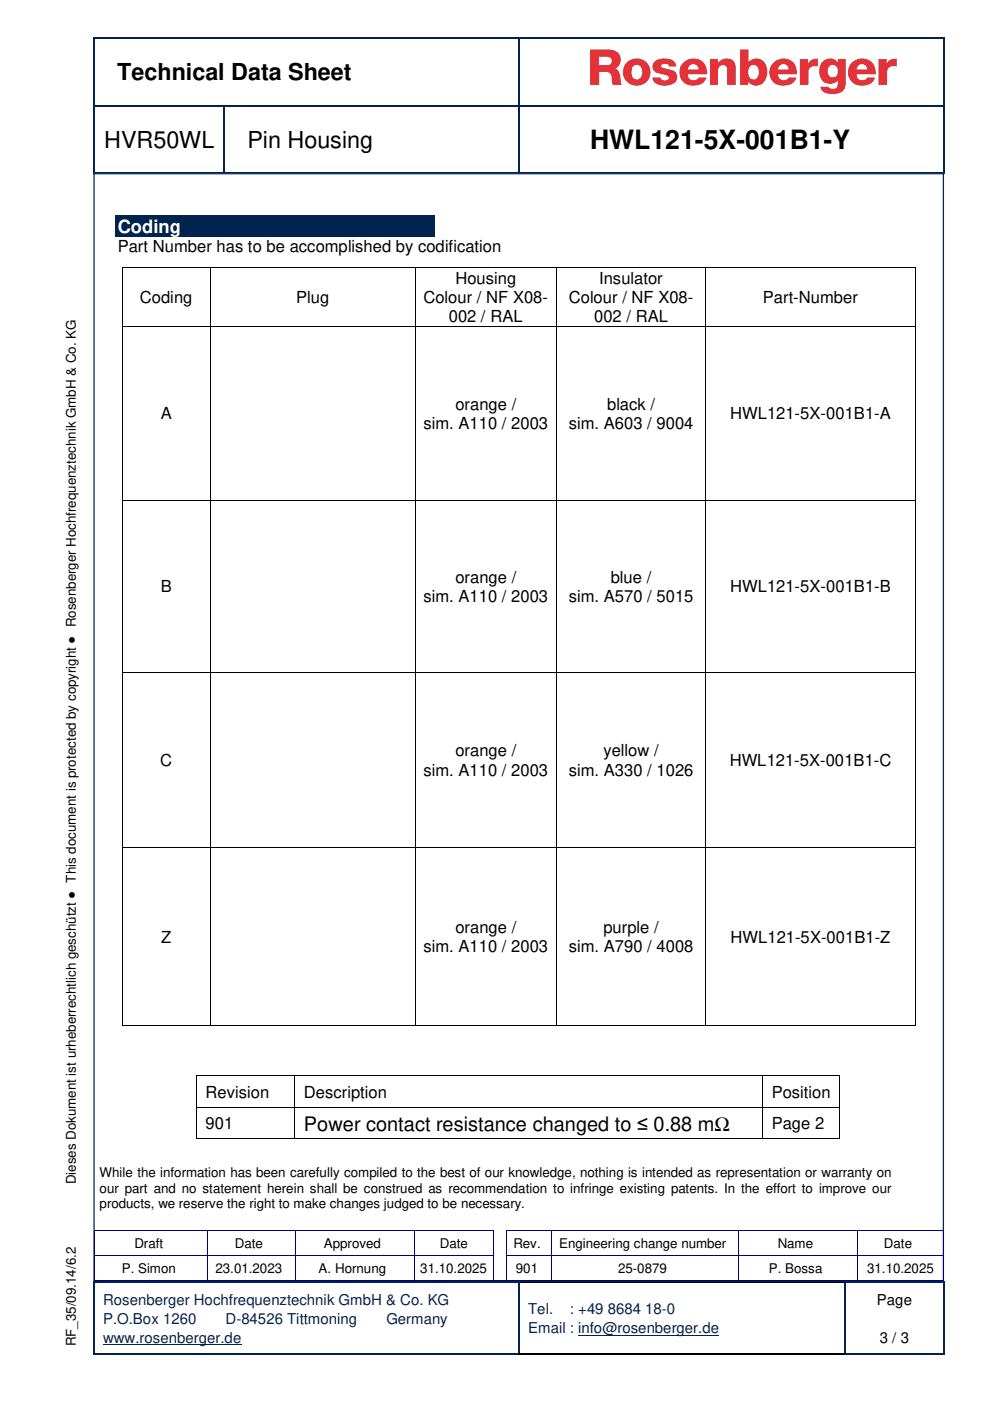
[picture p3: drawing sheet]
<svg xmlns="http://www.w3.org/2000/svg" width="210mm" height="297mm" viewBox="0 0 210 297" stroke-linecap="round" stroke-linejoin="round" font-family="sans-serif">
<g fill="#e53138">
<path d="M175.9 14a1.18 1.18 0 0 1 1.4 0 1.18 1.18 0 0 1 .3 1.4 1.12 1.12 0 0 1-1.3 1 1.12 1.12 0 0 1-.9-1.5z"/>
<path d="M150.5 12.5h1.7v.8a2.05 2.05 0 0 1 2.5-.8 2.05 2.05 0 0 1 1.3 2.3v3.2h-1.8v-3a1 1 0 0 0-1-1.2 1 1 0 0 0-1 1.2v3h-1.7z"/>
<path d="M169.6 12.5h1.7v1a1.89 1.89 0 0 1 2.1-1.1v1.7a1.39 1.39 0 0 0-1.5 .1 1.39 1.39 0 0 0-.5 1.4v2.4h-1.8z"/>
<path d="M186.3 12.5h1.7v1a1.92 1.92 0 0 1 2.1-1.1v1.7a1.4 1.4 0 0 0-1.5 .1 1.4 1.4 0 0 0-.5 1.4v2.4h-1.8z"/>
<path d="M138.7 13.2a3.4 3.4 0 0 1 4.4 .1l.3 .8h-1.6a.93 .93 0 0 0-1.3-.5l-.3 .4a2.53 2.53 0 0 0 1.9 .8 1.67 1.67 0 0 1 1.5 1.8 1.67 1.67 0 0 1-1.8 1.5 2.88 2.88 0 0 1-3.4-1.3l-.1-.4h1.7a.97 .97 0 0 0 .9 .7 .97 .97 0 0 0 .9-.7 1.62 1.62 0 0 0-1.4-.7 1.89 1.89 0 0 1-2.1-1.6z"/>
<path d="M174.3 13.2a3.2 3.2 0 0 0 .6 4.3 2.17 2.17 0 0 0 2.7-.5v.5a1.11 1.11 0 0 1-.6 1.3 1.11 1.11 0 0 1-1.4-.4h-1.7a2.22 2.22 0 0 0 2.7 1.5 2.35 2.35 0 0 0 2.7-2.8v-4.6h-1.7v.8a2.13 2.13 0 0 0-3.3-.1zM175.9 14a1.18 1.18 0 0 1 1.4 0 1.18 1.18 0 0 1 .3 1.4 1.12 1.12 0 0 1-1.3 1 1.12 1.12 0 0 1-.9-1.5z"/>
<path d="M125.1 10.5v7.5h1.9v-2.8h.9a1.39 1.39 0 0 1 1.8 1.7v.3a.67 .67 0 0 0 .4 .8h1.7l-.2-1.2a2.46 2.46 0 0 0-1.2-2.3 2.1 2.1 0 0 0 1.2-2.3 2.1 2.1 0 0 0-2.1-1.7zM127 12h1.4a.91 .91 0 0 1 1.2 .7 .91 .91 0 0 1-.9 1.1h-1.7z"/>
<path d="M156.9 10.5v7.5h1.8v-.6a2.29 2.29 0 0 0 2.6 .6 2.29 2.29 0 0 0 1.4-2.4 2.48 2.48 0 0 0-.8-2.5 2.48 2.48 0 0 0-2.6-.4l-.6 .5v-2.7zM159.1 14a1.13 1.13 0 0 1 1.4 0 1.13 1.13 0 0 1 .4 1.2 1.22 1.22 0 0 1-.4 1.3 1.22 1.22 0 0 1-1.2 .2 1.92 1.92 0 0 1-.2-2.7z"/>
<path d="M144.9 13.3a2.92 2.92 0 0 0-.4 3.7 2.92 2.92 0 0 0 3.7 1 2.22 2.22 0 0 0 1.6-1.6h-1.7a1.23 1.23 0 0 1-1.4 .6 1.23 1.23 0 0 1-.9-1.3h4a2.88 2.88 0 0 0-1.5-3.1 2.88 2.88 0 0 0-3.4 .7zM146.1 14a1.12 1.12 0 0 1 1.3-.3 1.12 1.12 0 0 1 .7 1h-2.3z"/>
<path d="M164 13.3a2.86 2.86 0 0 0-.5 3.5 2.86 2.86 0 0 0 3.4 1.3 2.26 2.26 0 0 0 2-1.7h-.3a1.69 1.69 0 0 0-1.8 .5 1.24 1.24 0 0 1-1.9-1.2h4a2.83 2.83 0 0 0-1.5-3 2.83 2.83 0 0 0-3.4 .6zM165.2 14a1.12 1.12 0 0 1 1.3-.3 1.12 1.12 0 0 1 .7 1h-2.3z"/>
<path d="M180.7 13.3a2.9 2.9 0 0 0-.5 3.6 2.9 2.9 0 0 0 3.5 1.1l1.1-.4 .7-1.2h-1.6a1.23 1.23 0 0 1-1.4 .6 1.23 1.23 0 0 1-.9-1.3h4a2.88 2.88 0 0 0-1.5-3.1 2.88 2.88 0 0 0-3.4 .7zM181.9 14a1.13 1.13 0 0 1 1.2-.3 1.13 1.13 0 0 1 .8 1h-2.3z"/>
<path d="M132.1 15.3a2.92 2.92 0 0 0 5.8 0 2.92 2.92 0 0 0-5.8 0zM134.3 14a1.21 1.21 0 0 1 1.4 0 1.21 1.21 0 0 1 .5 1.3 1.19 1.19 0 0 1-.6 1.4 1.19 1.19 0 0 1-1.5-.3 2.56 2.56 0 0 1 .2-2.4z"/>
</g>
<path d="M19.8 8h.2v.3h-.2z" fill="#002350"/>
<path d="M20 8.1h89.9" fill="none" stroke="#002350" stroke-width=".25"/>
<path d="M109.9 8h.2v.3h-.2z" fill="#002350"/>
<path d="M110.1 8.1h89.8" fill="none" stroke="#002350" stroke-width=".25"/>
<path d="M199.9 8h.3v.3h-.3z" fill="#002350"/>
<path d="M19.9 8.3v14M110 8.3v14M200.1 8.3v14" fill="none" stroke="#002350" stroke-width=".25"/>
<path d="M19.8 22.3h.2v.2h-.2z" fill="#002350"/>
<path d="M20 22.4h27.4" fill="none" stroke="#002350" stroke-width=".25"/>
<path d="M47.4 22.3h.2v.2h-.2z" fill="#002350"/>
<path d="M47.6 22.4h62.3" fill="none" stroke="#002350" stroke-width=".25"/>
<path d="M109.9 22.3h.2v.2h-.2z" fill="#002350"/>
<path d="M110.1 22.4h89.8" fill="none" stroke="#002350" stroke-width=".25"/>
<path d="M199.9 22.3h.3v.2h-.3z" fill="#002350"/>
<path d="M19.9 22.5v14.1" fill="none" stroke="#002350" stroke-width=".25"/>
<path d="M19.8 36.6h.2v.2h-.2z" fill="#002350"/>
<path d="M20 36.7h27.4M47.5 22.5v14.1" fill="none" stroke="#002350" stroke-width=".25"/>
<path d="M47.4 36.6h.2v.2h-.2z" fill="#002350"/>
<path d="M47.6 36.7h62.3M110 22.5v14.1" fill="none" stroke="#002350" stroke-width=".25"/>
<path d="M109.9 36.6h.2v.2h-.2z" fill="#002350"/>
<path d="M110.1 36.7h89.8M200.1 22.5v14.1" fill="none" stroke="#002350" stroke-width=".25"/>
<path d="M199.9 36.6h.3v.2h-.3z" fill="#002350"/>
<path d="M21.8 285.1h29.3M122.6 283.1h29.8" fill="none" stroke="#002350" stroke-width=".21"/>
<path d="M19.8 271.6h.2v.3h-.2z" fill="#002350"/>
<path d="M20 271.7h89.9" fill="none" stroke="#002350" stroke-width=".25"/>
<path d="M109.9 271.6h.3v.3h-.3z" fill="#000"/>
<path d="M110.2 271.7h68.9" fill="none" stroke="#000" stroke-width=".25"/>
<path d="M179.1 271.6h.2v.3h-.2z" fill="#002350"/>
<path d="M179.1 271.6h.2v.3h-.2z" fill="#000"/>
<path d="M179.3 271.7h20.6" fill="none" stroke="#002350" stroke-width=".25"/>
<path d="M199.9 271.6h.3v.3h-.3z" fill="#002350"/>
<path d="M19.9 271.9v15" fill="none" stroke="#002350" stroke-width=".25"/>
<path d="M19.8 286.9h.2v.2h-.2z" fill="#002350"/>
<path d="M110.1 271.9v15M179.2 271.9v15M20 287h89.9" fill="none" stroke="#002350" stroke-width=".25"/>
<path d="M109.9 286.9h.3v.2h-.3z" fill="#000"/>
<path d="M110.2 287h68.9" fill="none" stroke="#000" stroke-width=".25"/>
<path d="M179.1 286.9h.2v.2h-.2z" fill="#002350"/>
<path d="M179.1 286.9h.2v.2h-.2z" fill="#000"/>
<path d="M200.1 271.9v15M179.3 287h20.6" fill="none" stroke="#002350" stroke-width=".25"/>
<path d="M199.9 286.9h.3v.2h-.3z" fill="#002350"/>
<g fill="#fff">
<path d="M13.3 262.2h3.7v25.5h-3.7z" fill-rule="evenodd"/>
<path d="M13.3 67.5h4.6v183.7h-4.6z" fill-rule="evenodd"/>
<path d="M19.9 36.8h180.1v234.9h-180.1z" fill-rule="evenodd"/>
</g>
<path d="M19.9 36.8h180.1v234.9h-180.1z" fill="none" stroke="#002350" stroke-width=".26"/>
<path d="M24.5 45.7h67.7v4.5h-67.7z" fill="#002350"/>
<g fill="#000">
<path d="M25.8 56.7h.2v.2h-.2zM44.6 56.7h.1v.2h-.1zM87.9 56.7h.2v.2h-.2zM117.9 56.7h.2v.2h-.2zM149.6 56.7h.1v.2h-.1zM194 56.7h.2v.2h-.2zM25.8 69h.2v.2h-.2zM44.6 69h.1v.2h-.1zM87.9 69h.2v.2h-.2zM117.9 69h.2v.2h-.2zM149.6 69h.1v.2h-.1zM194 69h.2v.2h-.2z"/>
<path d="M25.8 106h.2v.2h-.2zM44.6 106h.1v.2h-.1zM87.9 106h.2v.2h-.2zM117.9 106h.2v.2h-.2zM149.6 106h.1v.2h-.1zM194 106h.2v.2h-.2zM25.8 142.4h.2v.2h-.2zM44.6 142.4h.1v.2h-.1zM87.9 142.4h.2v.2h-.2zM117.9 142.4h.2v.2h-.2zM149.6 142.4h.1v.2h-.1zM194 142.4h.2v.2h-.2z"/>
<path d="M25.8 179.7h.2v.1h-.2zM44.6 179.7h.1v.1h-.1zM87.9 179.7h.2v.1h-.2zM117.9 179.7h.2v.1h-.2zM149.6 179.7h.1v.1h-.1zM194 179.7h.2v.1h-.2zM25.8 217.4h.2v.2h-.2zM44.6 217.4h.1v.2h-.1zM87.9 217.4h.2v.2h-.2zM117.9 217.4h.2v.2h-.2zM149.6 217.4h.1v.2h-.1zM194 217.4h.2v.2h-.2z"/>
</g>
<g fill="none" stroke="#000" stroke-width=".21">
<path d="M25.9 56.9v12.1M26 56.8h18.6M44.7 56.9v12.1M44.7 56.8h43.2M88 56.9v12.1M88.1 56.8h29.8M118 56.9v12.1M118.1 56.8h31.5M149.6 56.9v12.1M149.7 56.8h44.3M194.1 56.9v12.1M25.9 69.2v36.8"/>
<path d="M26 69.1h18.6M44.7 69.2v36.8M44.7 69.1h43.2M88 69.2v36.8M88.1 69.1h29.8M118 69.2v36.8M118.1 69.1h31.5M149.6 69.2v36.8M149.7 69.1h44.3M194.1 69.2v36.8M25.9 106.2v36.2M26 106.1h18.6"/>
<path d="M44.7 106.2v36.2M44.7 106.1h43.2M88 106.2v36.2M88.1 106.1h29.8M118 106.2v36.2M118.1 106.1h31.5M149.6 106.2v36.2M149.7 106.1h44.3M194.1 106.2v36.2M25.9 142.6v37.1M26 142.5h18.6M44.7 142.6v37.1"/>
<path d="M44.7 142.5h43.2M88 142.6v37.1M88.1 142.5h29.8M118 142.6v37.1M118.1 142.5h31.5M149.6 142.6v37.1M149.7 142.5h44.3M194.1 142.6v37.1M25.9 179.8v37.6M26 179.7h18.6M44.7 179.8v37.6M44.7 179.7h43.2"/>
<path d="M88 179.8v37.6M88.1 179.7h29.8M118 179.8v37.6M118.1 179.7h31.5M149.6 179.8v37.6M149.7 179.7h44.3M194.1 179.8v37.6M26 217.5h18.6M44.7 217.5h43.2M88.1 217.5h29.8M118.1 217.5h31.5M149.7 217.5h44.3"/>
</g>
<path d="M20 260.9h.2v.1h-.2z" fill="#00007f"/>
<path d="M20.2 260.9h23.7" fill="none" stroke="#00007f" stroke-width=".21"/>
<path d="M43.9 260.9h.2v.1h-.2z" fill="#00007f"/>
<path d="M44.1 260.9h18.4" fill="none" stroke="#00007f" stroke-width=".21"/>
<path d="M62.5 260.9h.2v.1h-.2z" fill="#00007f"/>
<path d="M62.7 260.9h25.1" fill="none" stroke="#00007f" stroke-width=".21"/>
<path d="M87.8 260.9h.2v.1h-.2z" fill="#00007f"/>
<path d="M88 260.9h16.5" fill="none" stroke="#00007f" stroke-width=".21"/>
<g fill="#00007f">
<path d="M104.5 260.9h.2v.1h-.2z"/>
<path d="M107.4 260.9h.2v.1h-.2z"/>
</g>
<path d="M107.6 260.9h9.3" fill="none" stroke="#00007f" stroke-width=".21"/>
<path d="M116.9 260.9h.2v.1h-.2z" fill="#00007f"/>
<path d="M117.1 260.9h39.3" fill="none" stroke="#00007f" stroke-width=".21"/>
<path d="M156.4 260.9h.2v.1h-.2z" fill="#00007f"/>
<path d="M156.6 260.9h25.2" fill="none" stroke="#00007f" stroke-width=".21"/>
<path d="M181.8 260.9h.2v.1h-.2z" fill="#00007f"/>
<path d="M182 260.9h17.9" fill="none" stroke="#00007f" stroke-width=".21"/>
<path d="M199.9 260.9h.1v.1h-.1z" fill="#00007f"/>
<path d="M20.1 261v5.2M44 261v5.2M62.6 261v5.2M87.9 261v5.2M104.6 261v5.2M107.5 261v5.2M117 261v5.2M156.5 261v5.2M181.9 261v5.2M199.9 261v5.2" fill="none" stroke="#00007f" stroke-width=".21"/>
<path d="M20 266.2h.2v.2h-.2z" fill="#00007f"/>
<path d="M20.2 266.3h23.7" fill="none" stroke="#00007f" stroke-width=".21"/>
<path d="M43.9 266.2h.2v.2h-.2z" fill="#00007f"/>
<path d="M44.1 266.3h18.4" fill="none" stroke="#00007f" stroke-width=".21"/>
<path d="M62.5 266.2h.2v.2h-.2z" fill="#00007f"/>
<path d="M62.7 266.3h25.1" fill="none" stroke="#00007f" stroke-width=".21"/>
<path d="M87.8 266.2h.2v.2h-.2z" fill="#00007f"/>
<path d="M88 266.3h16.5" fill="none" stroke="#00007f" stroke-width=".21"/>
<g fill="#00007f">
<path d="M104.5 266.2h.2v.2h-.2z"/>
<path d="M107.4 266.2h.2v.2h-.2z"/>
</g>
<path d="M107.6 266.3h9.3" fill="none" stroke="#00007f" stroke-width=".21"/>
<path d="M116.9 266.2h.2v.2h-.2z" fill="#00007f"/>
<path d="M117.1 266.3h39.3" fill="none" stroke="#00007f" stroke-width=".21"/>
<path d="M156.4 266.2h.2v.2h-.2z" fill="#00007f"/>
<path d="M156.6 266.3h25.2" fill="none" stroke="#00007f" stroke-width=".21"/>
<path d="M181.8 266.2h.2v.2h-.2z" fill="#00007f"/>
<path d="M182 266.3h17.9" fill="none" stroke="#00007f" stroke-width=".21"/>
<path d="M199.9 266.2h.1v.2h-.1z" fill="#00007f"/>
<path d="M20.1 266.4v5.1" fill="none" stroke="#00007f" stroke-width=".21"/>
<path d="M20 271.5h.2v.2h-.2z" fill="#00007f"/>
<path d="M20.2 271.6h23.7M44 266.4v5.1" fill="none" stroke="#00007f" stroke-width=".21"/>
<path d="M43.9 271.5h.2v.2h-.2z" fill="#00007f"/>
<path d="M44.1 271.6h18.4M62.6 266.4v5.1" fill="none" stroke="#00007f" stroke-width=".21"/>
<path d="M62.5 271.5h.2v.2h-.2z" fill="#00007f"/>
<path d="M62.7 271.6h25.1M87.9 266.4v5.1" fill="none" stroke="#00007f" stroke-width=".21"/>
<path d="M87.8 271.5h.2v.2h-.2z" fill="#00007f"/>
<path d="M88 271.6h16.5M104.6 266.4v5.1" fill="none" stroke="#00007f" stroke-width=".21"/>
<path d="M104.5 271.5h.2v.2h-.2z" fill="#00007f"/>
<path d="M104.7 271.6h2.7M107.5 266.4v5.1" fill="none" stroke="#00007f" stroke-width=".21"/>
<path d="M107.4 271.5h.2v.2h-.2z" fill="#00007f"/>
<path d="M107.6 271.6h9.3M117 266.4v5.1" fill="none" stroke="#00007f" stroke-width=".21"/>
<path d="M116.9 271.5h.2v.2h-.2z" fill="#00007f"/>
<path d="M117.1 271.6h39.3M156.5 266.4v5.1" fill="none" stroke="#00007f" stroke-width=".21"/>
<path d="M156.4 271.5h.2v.2h-.2z" fill="#00007f"/>
<path d="M156.6 271.6h25.2M181.9 266.4v5.1" fill="none" stroke="#00007f" stroke-width=".21"/>
<path d="M181.8 271.5h.2v.2h-.2z" fill="#00007f"/>
<path d="M182 271.6h17.9M199.9 266.4v5.1" fill="none" stroke="#00007f" stroke-width=".21"/>
<path d="M199.9 271.5h.1v.2h-.1z" fill="#00007f"/>
<path d="M29.5 226.7h160.7v16.4h-160.7z" fill-rule="evenodd" fill="#fff"/>
<path d="M41.6 228h.2v.2h-.2zM41.6 234.7h.2v.2h-.2zM62.4 228h.2v.2h-.2zM62.4 234.7h.2v.2h-.2zM161.6 228h.2v.2h-.2zM161.6 234.7h.2v.2h-.2zM178 228h.2v.2h-.2zM178 234.7h.2v.2h-.2zM41.6 241.4h.2v.2h-.2zM62.4 241.4h.2v.2h-.2zM161.6 241.4h.2v.2h-.2zM178 241.4h.2v.2h-.2z" fill="#000"/>
<g fill="none" stroke="#000" stroke-width=".21">
<path d="M41.7 228.2v6.5M41.7 234.9v6.5M41.8 228.1h20.6M41.8 234.8h20.6M62.5 228.2v6.5M62.5 234.9v6.5M62.6 228.1h99M62.6 234.8h99M161.7 228.2v6.5M161.7 234.9v6.5M161.8 228.1h16.2M161.8 234.8h16.2"/>
<path d="M178.1 228.2v6.5M178.1 234.9v6.5M41.8 241.5h20.6M62.6 241.5h99M161.8 241.5h16.2"/>
</g>
<text font-size="5.6" x="125.1" y="31.6">HWL121-5X-001B1-Y</text>
<g font-size="5">
<text x="24.8" y="17.1">Technical Data Sheet</text>
<text x="22.1" y="31.3">HVR50WL</text>
<text x="52.5" y="31.3">Pin Housing</text>
</g>
<text font-size="4.2" x="64.4" y="239.8">Power contact resistance changed to ≤ 0.88 mΩ</text>
<text font-size="3.9" fill="#fff" x="25" y="49.4">Coding</text>
<g font-size="3.5">
<text x="25" y="53.5">Part Number has to be accomplished by codification</text>
<text x="29.7" y="64.2">Coding</text>
<text x="62.8" y="64.2">Plug</text>
<text x="89.8" y="64.2">Colour / NF X08-</text>
<text x="96.6" y="60.2">Housing</text>
<text x="120.6" y="64.2">Colour / NF X08-</text>
<text x="127" y="60.2">Insulator</text>
<text x="161.8" y="64.2">Part-Number</text>
<text x="95.2" y="68.3">002 / RAL</text>
<text x="126" y="68.3">002 / RAL</text>
<text x="34.1" y="88.9">A</text>
<text x="96.6" y="86.9">orange /</text>
<text x="128.7" y="86.9">black /</text>
<text x="154.8" y="88.9">HWL121-5X-001B1-A</text>
<text x="89.8" y="90.9">sim. A110 / 2003</text>
<text x="120.6" y="90.9">sim. A603 / 9004</text>
<text x="34.1" y="125.6">B</text>
<text x="96.6" y="123.5">orange /</text>
<text x="129.5" y="123.5">blue /</text>
<text x="154.8" y="125.6">HWL121-5X-001B1-B</text>
<text x="89.8" y="127.6">sim. A110 / 2003</text>
<text x="120.6" y="127.6">sim. A570 / 5015</text>
<text x="96.6" y="160.4">orange /</text>
<text x="127.9" y="160.4">yellow /</text>
<text x="34" y="162.4">C</text>
<text x="89.8" y="164.4">sim. A110 / 2003</text>
<text x="120.6" y="164.4">sim. A330 / 1026</text>
<text x="154.7" y="162.4">HWL121-5X-001B1-C</text>
<text x="96.6" y="197.8">orange /</text>
<text x="127.9" y="197.8">purple /</text>
<text x="34.2" y="199.9">Z</text>
<text x="89.8" y="201.9">sim. A110 / 2003</text>
<text x="120.6" y="201.9">sim. A790 / 4008</text>
<text x="154.9" y="199.9">HWL121-5X-001B1-Z</text>
<text x="43.6" y="232.7">Revision</text>
<text x="64.4" y="232.7">Description</text>
<text x="163.6" y="232.7">Position</text>
<text x="43.6" y="239.4">901</text>
<text x="163.6" y="239.4">Page 2</text>
</g>
<g font-size="3.2" fill="#002350">
<text x="21.8" y="276.7">Rosenberger Hochfrequenztechnik GmbH &amp; Co. KG</text>
<text x="21.8" y="280.7">P.O.Box 1260</text>
<text x="47.8" y="280.7">D-84526 Tittmoning</text>
<text x="81.9" y="280.7">Germany</text>
<text x="112" y="278.7">Tel.</text>
<text x="120.8" y="278.7">: +49 8684 18-0</text>
<text x="21.8" y="284.7">www.rosenberger.de</text>
<text x="112" y="282.7">Email : info@rosenberger.de</text>
</g>
<g font-size="3.2">
<text x="185.9" y="276.7">Page</text>
<text x="186.5" y="284.7">3 / 3</text>
</g>
<g font-size="2.8">
<text x="16" y="251.1" transform="rotate(-90 16 251.1)">Dieses Dokument ist urheberrechtlich geschützt ● This document is protected by copyright ● Rosenberger Hochfrequenztechnik GmbH &amp; Co. KG</text>
<text x="21.1" y="249.6">While the information has been carefully compiled to the best of our knowledge, nothing is intended as representation or warranty on</text>
<text x="21.1" y="252.9">our part and no statement herein shall be construed as recommendation to infringe existing patents. In the effort to improve our</text>
<text x="21.1" y="256.2">products, we reserve the right to make changes judged to be necessary.</text>
<text x="25.8" y="270">P. Simon</text>
<text x="28.5" y="264.6">Draft</text>
<text x="45.7" y="270">23.01.2023</text>
<text x="49.8" y="264.6">Date</text>
<text x="67.6" y="270">A. Hornung</text>
<text x="68.7" y="264.6">Approved</text>
<text x="89.1" y="270">31.10.2025</text>
<text x="93.3" y="264.6">Date</text>
<text x="108.8" y="264.6">Rev.</text>
<text x="109.4" y="270">901</text>
<text x="118.5" y="264.6">Engineering change number</text>
<text x="131.1" y="270">25-0879</text>
<text x="163" y="270">P. Bossa</text>
<text x="164.9" y="264.6">Name</text>
<text x="183.9" y="270">31.10.2025</text>
<text x="187.4" y="264.6">Date</text>
<text x="16" y="285.5" transform="rotate(-90 16 285.5)">RF_35/09.14/6.2</text>
</g>
</svg>
